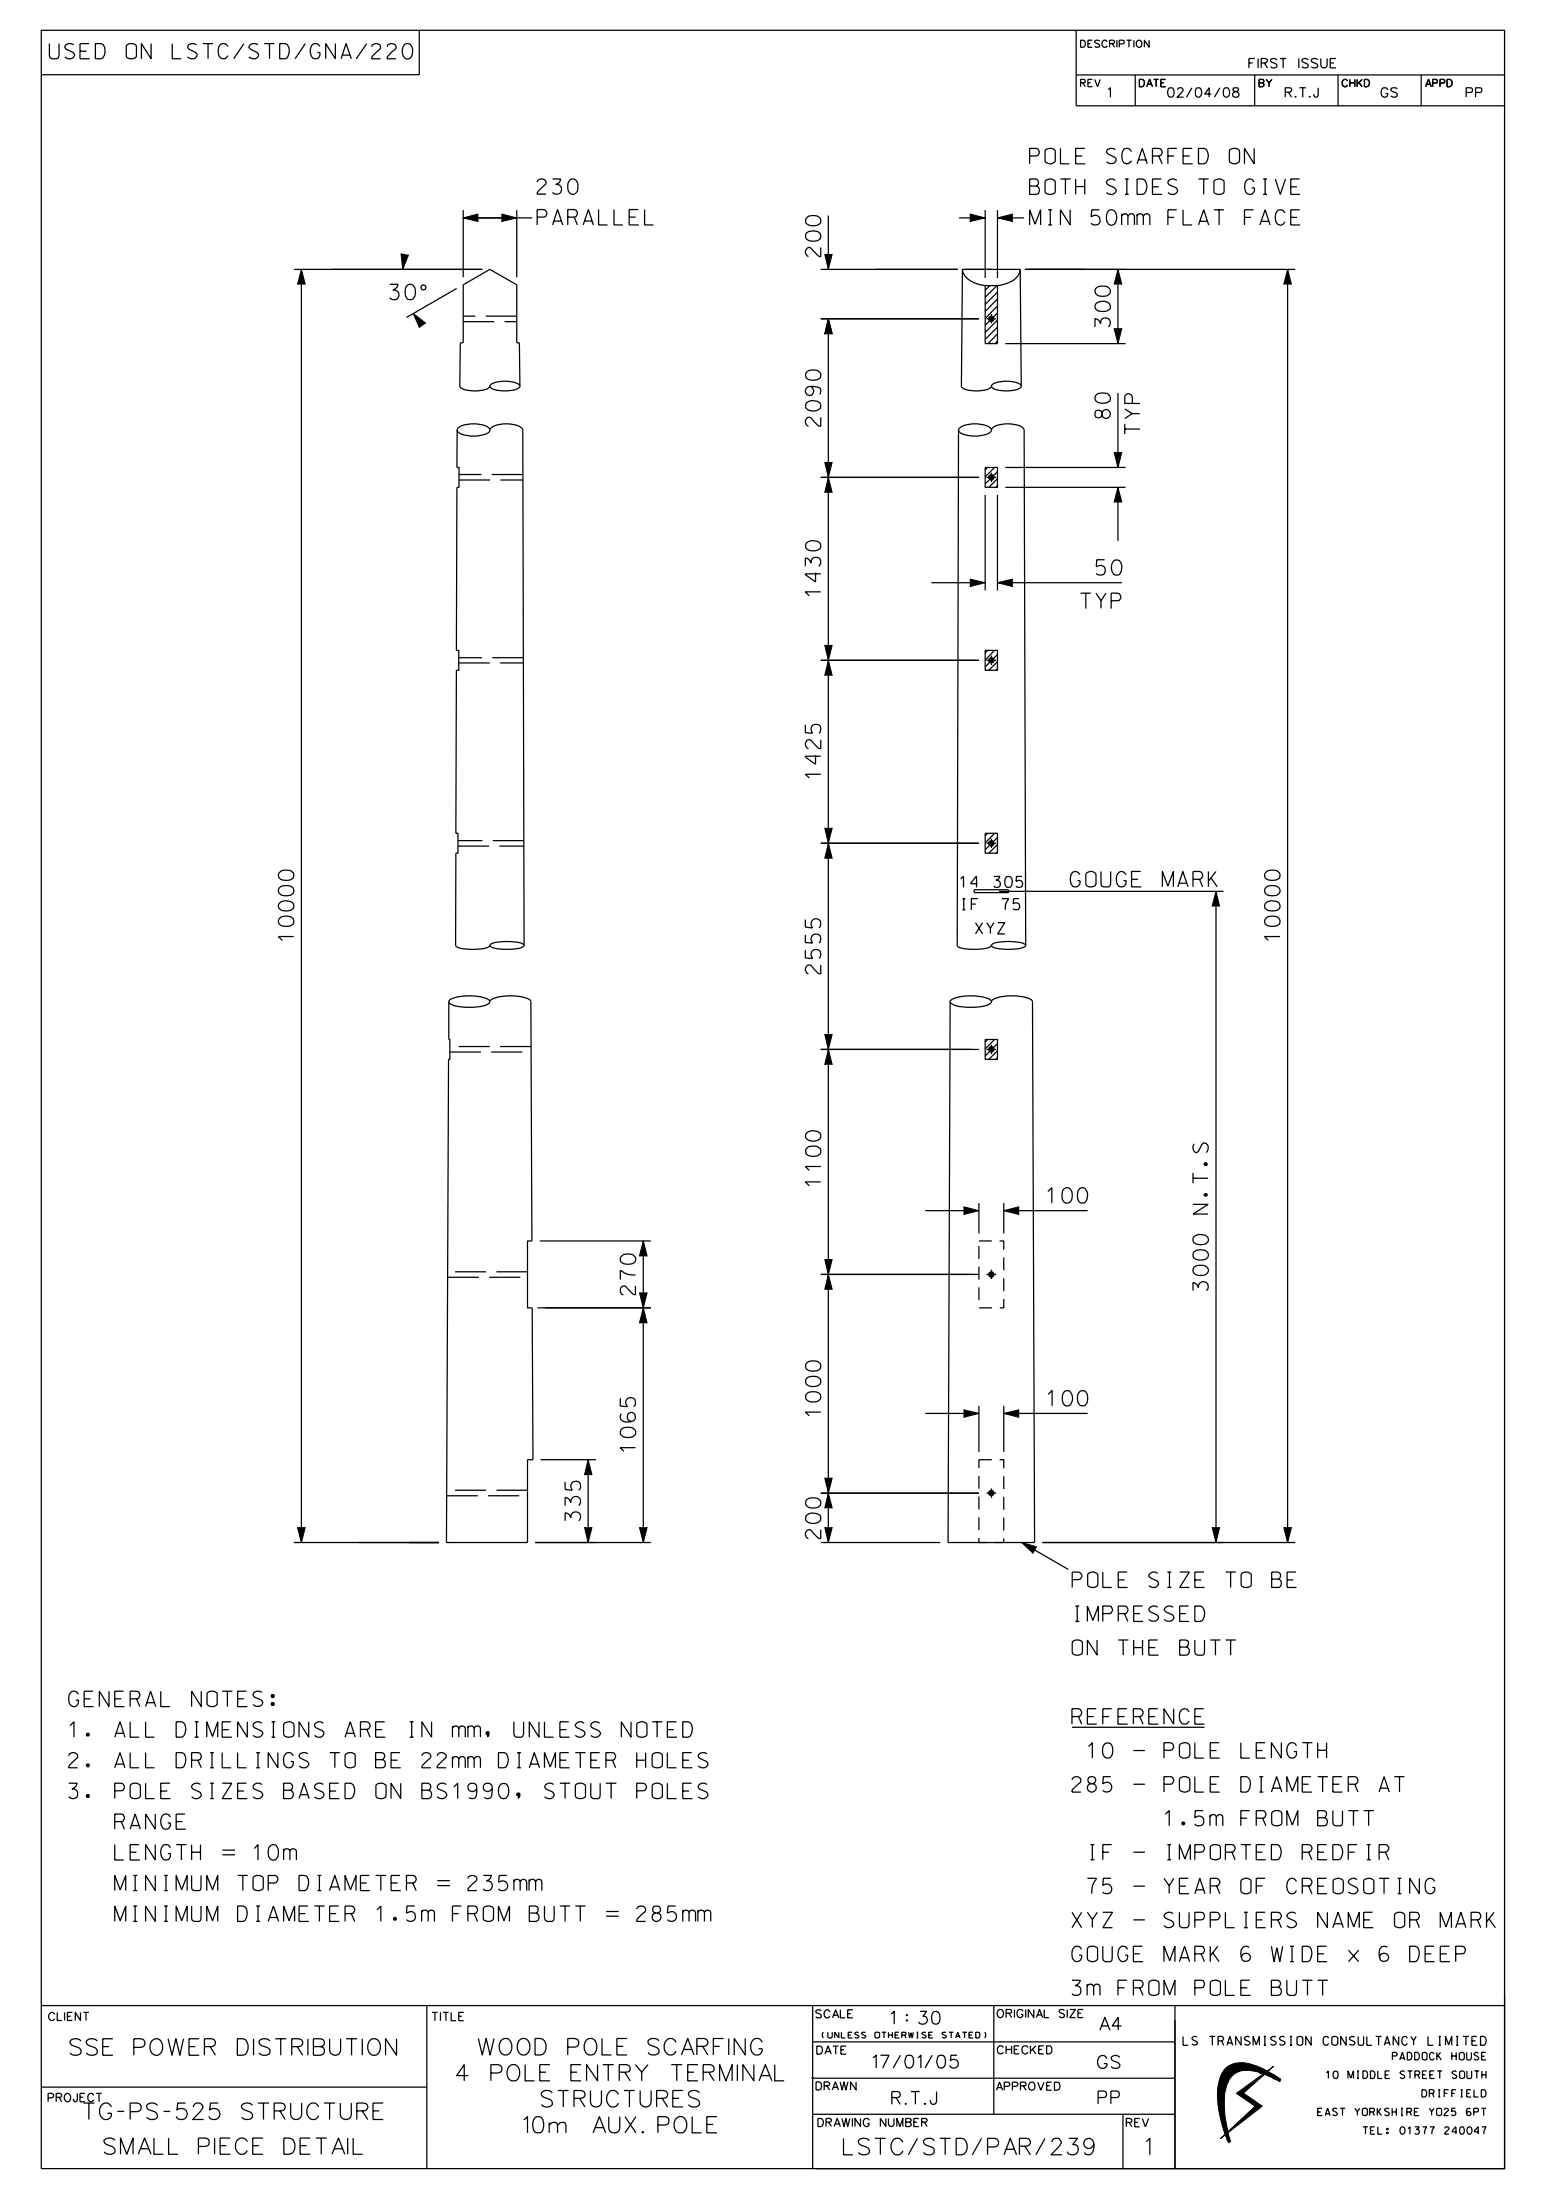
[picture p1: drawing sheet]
<svg xmlns="http://www.w3.org/2000/svg" width="210mm" height="297mm" viewBox="0 0 210 297" stroke-linecap="round" stroke-linejoin="round" font-family="sans-serif">
<g fill="none" stroke="#000" stroke-width=".17">
<path d="M5.6 4.1h197.5v288.7h-197.5zM56.6 4.1v6h-51M145.2 10.1h57.9M145.2 4.1v10.2h57.9M153.2 10.1v4.2M169.3 10.1v4.2M180.6 10.1v4.2M191.8 10.1v4.2M39.7 36.4h25.4M40.7 36.4v171.8M52.6 38.4h1.1a.95 .95 0 0 1-.7 .8 .68 .68 0 0 1 .8 .9 .68 .68 0 0 1-1.2 .1M55 38.5l.5-.1a.95 .95 0 0 1 .6 1.2l-.1 .4-.3 .4-.4 .1a.93 .93 0 0 1-.6-1.2l.1-.5z"/>
<path d="M61.6 38.9l-6.7 4M62.5 28.4v9M62.5 29.4h9.3M69.7 28.4v9M110.8 36.4h18.5M111.8 29.1v7.3M129.4 29.4h3.6M129.9 36.4a2.53 2.53 0 0 0 2.1 1.9l1 .3M129.9 36.4l-.1 15.7a1.83 1.83 0 0 0 1.6 .7l1.1-.1a1.56 1.56 0 0 0 1.3-.6M129.9 36.4h7.8M133 38.6v7.8h1.6v-7.8M133 28.4v9.1"/>
<path d="M133 38.6h1.6M133.6 38.6l-.6 .6M134.5 38.6l-1.5 1.5M134.6 39.4l-1.6 1.7M134.6 28.4v9.1M134.6 29.4h3.6M137.7 36.4a2.44 2.44 0 0 1-2.1 1.9l-1 .3M137.7 36.4l.1 15.7M138.3 36.4h36.5M150.9 36.4v10M173.8 36.4v171.8M61.7 58.1a1.04 1.04 0 0 0 1 .6 4.3 4.3 0 0 0 3.3-.4l.1-.2"/>
<path d="M61.7 58.1a1.85 1.85 0 0 1 1.8-.9l1.3 .1a1.58 1.58 0 0 1 1.3 .8M61.7 58.1v5h.2v2.7h-.2l-.1 22h.3v2.7h-.3l-.1 22h.3v2.7h-.3v12.4a2.41 2.41 0 0 0 1.9 .6l1.7-.1a1.23 1.23 0 0 0 1-.5M66.1 52.1a1.84 1.84 0 0 0 1.6 .7l1.6-.1a1.03 1.03 0 0 0 .9-.6M66.1 52.1a1.01 1.01 0 0 1 .9-.5 4.3 4.3 0 0 1 3.1 .4l.1 .1M66.1 52.1a1.83 1.83 0 0 1-1.6 .7l-1.2-.1a1.56 1.56 0 0 1-1.2-.6v-5.8h.4v-7.9l3.6-2 3.6 2v7.9h.4l.1 5.8M66.1 58.1a1.95 1.95 0 0 1 1.8-.9l1.3 .1a1.69 1.69 0 0 1 1.4 .8l.1 69.5M110.8 43h21.3M111.8 43v165.2M129.4 58.1a1.36 1.36 0 0 0 1.3 .7 4.1 4.1 0 0 0 3-.5l.1-.2M129.4 58.1a1.95 1.95 0 0 1 1.7-.9l1.3 .1a1.69 1.69 0 0 1 1.4 .8M129.4 58.1l-.2 69.5a2.4 2.4 0 0 0 1.8 .6l1.8-.1a1.29 1.29 0 0 0 1-.5M133.8 58.1a1.84 1.84 0 0 1 1.8-.9l1.3 .1a1.58 1.58 0 0 1 1.3 .8l.2 69.5"/>
<path d="M133.8 52.1a1.72 1.72 0 0 0 1.6 .7l1.2-.1a1.44 1.44 0 0 0 1.2-.6M133.8 52.1a1.83 1.83 0 0 1 1.6-.6l1.6 .1a.97 .97 0 0 1 .8 .5M134.6 40.4l-1.6 1.6M134.6 41.3l-1.6 1.7M134.6 42.3l-1.6 1.6M134.6 43.2l-1.6 1.7M134.6 44.2l-1.6 1.6M134.6 45.1l-1.3 1.3M134.6 46l-.3 .4M135.7 46.4h16.2M150.9 53.1v10M110.8 64.4h21.3"/>
<path d="M125.7 78.7h7.3M133 63.1h1.6v2.7h-1.6zM133 66.8v12.9M133.3 63.1l-.3 .4M134.2 63.1l-1.2 1.3M134.6 64.6l-1.1 1.2M134.6 63.7l-1.6 1.6M134.6 65.5l-.2 .3M134.6 66.8v12.9M134.6 78.7h16.8M135.7 65.8h16.2M135.7 63.1h16.2"/>
<path d="M150.9 65.8v7.2M110.8 89.1h21.3M133 87.8h1.6v2.7h-1.6zM133.3 87.8l-.3 .4M134.2 87.8l-1.2 1.3M134.6 89.3l-1.1 1.2M134.6 88.4l-1.6 1.6M134.6 90.3l-.2 .2M110.8 113.8h21.3M133 112.5h1.6v2.7h-1.6zM133.3 112.5l-.3 .4M134.2 112.5l-1.2 1.3"/>
<path d="M134.6 114l-1.1 1.2M134.6 113.1l-1.6 1.6M134.6 115l-.2 .2M60.6 135.2a1.64 1.64 0 0 0 1.5 .7 7.2 7.2 0 0 0 3.8-.4l.2-.3M60.6 135.2a1.81 1.81 0 0 1 1.5-.7 6.9 6.9 0 0 1 3.8 .4l.2 .3M60.6 135.2v5.1h.1v2.7h-.2l-.2 65.2h10.9v-11.1h.7l-.1-20.5h-.6v-9.1h.6l-.2-32.3a1.8 1.8 0 0 0-1.4-.7 7 7 0 0 0-3.9 .4l-.2 .3M66.1 127.6a2.41 2.41 0 0 0 1.9 .6l1.7-.1a1.23 1.23 0 0 0 1-.5M66.1 127.6a2.39 2.39 0 0 1 1.9-.5l1.7 .1a1.18 1.18 0 0 1 1 .4M128.2 135.2a1.7 1.7 0 0 0 1.6 .7 7.2 7.2 0 0 0 3.8-.4l.2-.3M128.2 135.2a1.88 1.88 0 0 1 1.6-.7 7 7 0 0 1 3.8 .4l.2 .3M128.2 135.2l-.2 73h11.6l-.3-73a1.88 1.88 0 0 0-1.5-.7 6.9 6.9 0 0 0-3.8 .4l-.2 .3M131.5 120.1h4.6v.4h-4.6z"/>
<path d="M133.8 127.6a2.4 2.4 0 0 0 1.9 .6l1.7-.1a1.29 1.29 0 0 0 1-.5M133.8 127.6a2.37 2.37 0 0 1 1.9-.5l1.7 .1a1.23 1.23 0 0 1 1 .4M134.8 120.3h30.3M164.1 120.3v87.9M110.8 141.7h21.3M133 140.3h1.6v2.7h-1.6zM133.3 140.3l-.3 .4M134.2 140.3l-1.2 1.3M134.6 141.8l-1.1 1.2M134.6 140.9l-1.6 1.7M134.6 142.8l-.2 .2M72.5 176.6h15.3"/>
<path d="M72.8 167.5h15M86.8 167.5v40.7M110.8 172h21.3M124.9 163.4h7.2M132.1 162.4v4.1M135.5 162.4v4.1M135.5 163.4h11.3M73 197.1h7.4M79.4 197.1v11.1M124.9 190.8h7.2M132.1 189.8v6.2M135.5 189.8v6.2"/>
<path d="M135.5 190.8h11.3M39.7 208.2h19.5M61.2 208.2h.1M72.2 208.2h15.6M110.8 201.6h21.3M110.8 208.2h16.1M137.9 208.2l6.3 3.7M140.7 208.2h34.1M144.7 233.2h17.9M5.6 270.8h197.5M57.6 270.8v22M109.7 275.7h48.9"/>
<path d="M109.7 270.8v22M134.1 270.8v14.6M158.6 270.8v22M203.1 269.4v23.4h-93M5.6 281.8h52M109.7 285.4h48.9M109.7 280.6h48.9M151.6 285.4v7.4"/>
<circle cx="57.1" cy="38.8" r=".35"/>
</g>
<g fill="#000" stroke="#000" stroke-width=".13">
<path d="M40.7 36.4l.5 2h-1.1zM54.1 34.2l1 .2-.7 2zM62.5 29.4l2.1-.5v1zM67.7 28.9l2 .5-2 .5zM111.3 34.3h1l-.5 2.1zM130.9 28.9l2.1 .5-2.1 .5zM134.6 29.4l2.1-.5v1zM150.9 36.4l.5 2h-1zM173.8 36.4l.5 2h-1.1zM55.8 42.3l1.7 1.3-.9 .7zM111.8 43l.5 2.1h-1zM150.4 44.3h1l-.5 2.1z"/>
<path d="M111.8 64.4l.5 2.1h-1zM111.3 62.4h1l-.5 2zM130.9 78.2l2.1 .5-2.1 .5zM134.6 78.7l2.1-.5v1zM150.9 65.8l.5 2h-1zM150.4 61h1l-.5 2.1zM111.8 89.1l.5 2.1h-1zM111.3 87.1h1l-.5 2zM111.8 113.8l.5 2.1h-1zM111.3 111.8h1l-.5 2zM111.3 139.6h1l-.5 2.1zM164.1 120.3l.5 2.1h-1z"/>
<path d="M111.8 141.7l.5 2.1h-1zM86.8 167.5l.5 2.1h-1zM86.8 176.6l.5 2h-1zM86.3 174.5h1l-.5 2.1zM111.8 172l.5 2.1h-1zM111.3 170h1l-.5 2zM130 162.9l2.1 .5-2.1 .6zM135.5 163.4l2-.5v1.1zM79.4 197.1l.5 2h-1zM111.3 199.5h1l-.5 2.1zM130 190.3l2.1 .5-2.1 .5zM135.5 190.8l2-.5v1z"/>
<path d="M40.1 206.2h1.1l-.5 2zM78.9 206.2h1l-.5 2zM86.3 206.2h1l-.5 2zM111.8 201.6l.5 2h-1zM111.3 206.2h1l-.5 2zM137.9 208.2l2 .6-.4 .9zM163.6 206.2h1l-.5 2zM173.2 206.2h1.1l-.5 2zM164.4 282l.8 .2zM165.2 282.2l.2 .1z"/>
<path d="M165.6 279a2.98 2.98 0 0 1 2.2-.5l.1 1a2.62 2.62 0 0 0-1.5 .7z" fill-rule="evenodd"/>
<path d="M167.8 278.5h.3v1h-.2z" fill-rule="evenodd"/>
<path d="M168.1 278.5l1.2 .3 .9 .4-.1 .6-1.3-.3h-.7z" fill-rule="evenodd"/>
<path d="M170.2 279.2l.3 .1-.1 .6-.3-.1z" fill-rule="evenodd"/>
<path d="M170 279.8h.2l-.1 .1z" fill-rule="evenodd"/>
<path d="M170.5 279.3l.5 .3-.5 .4-.1-.1z" fill-rule="evenodd"/>
<path d="M166.9 282.6l5-3.7-4.1 3.7 2.6 1.7-5.7 4.4 4.7-4.4z" fill-rule="evenodd"/>
<path d="M109.6 280.5h.1v.1h-.1z" fill-rule="evenodd"/>
<path d="M164.5 284.9h.8v.3l-.7 .1z" fill-rule="evenodd"/>
<path d="M164.4 282l.9 .3-.1 1 .1 1.6h-.8l-.2-1.5z" fill-rule="evenodd"/>
<path d="M164.6 285.3l.7-.1 .3 2.1-.5 .2z" fill-rule="evenodd"/>
<path d="M164.4 281.7l1.1 .2-.2 .4-.9-.3z" fill-rule="evenodd"/>
<path d="M165.2 287.8l.5-.2v.1l-.4 .4z" fill-rule="evenodd"/>
<path d="M165.1 287.5l.5-.2 .1 .3-.5 .2z" fill-rule="evenodd"/>
<path d="M165.3 288.2l.4-.3 .4 1.2-.3 .2z" fill-rule="evenodd"/>
<path d="M165.4 279.2l.8 1.2-.5 .7-.2 .8-1.1-.2a4.3 4.3 0 0 1 1-2.5z" fill-rule="evenodd"/>
<path d="M165.5 279.1l.1-.1 .8 1.2-.2 .2-.8-1.1z" fill-rule="evenodd"/>
<path d="M170.7 280l.4-.4 1 .6-.2 .4z" fill-rule="evenodd"/>
<path d="M172.1 280.2l.2 .1-.1 .4-.3-.1z" fill-rule="evenodd"/>
<path d="M171.9 280.5h.1v.1h-.1z" fill-rule="evenodd"/>
<path d="M172.3 280.3l.6 .4-.2 .3-.5-.3z" fill-rule="evenodd"/>
<circle cx="133.8" cy="43" r=".37"/>
<circle cx="133.8" cy="64.4" r=".37"/>
<circle cx="133.8" cy="89.1" r=".36"/>
<circle cx="133.8" cy="113.9" r=".37"/>
<circle cx="133.8" cy="141.7" r=".37"/>
<circle cx="133.8" cy="172.1" r=".37"/>
<circle cx="133.8" cy="201.6" r=".37"/>
</g>
<g fill="none" stroke="#000" stroke-width=".17" stroke-dasharray="4.2 1.4" stroke-linecap="butt">
<path d="M62.5 43.4h7.2M69.7 42.7h-7.2M133.1 43h1.3M133.8 42.4v1.3M61.9 64.8h8.7M70.6 64.1h-8.7M133.1 64.4h1.3M133.8 63.8v1.3M61.9 89.5h8.7M70.6 88.8h-8.7M133.1 89.1h1.3M133.8 88.5v1.3"/>
<path d="M61.8 114.2h8.9M70.7 113.5h-8.9M133.1 113.8h1.3M133.8 113.2v1.3M60.7 142h11M71.7 141.3h-11M133.1 141.7h1.3M133.8 141v1.3M60.4 172.4h10.8M71.2 171.7h-10.8M133.8 171.4v1.3M134.4 172h-1.3"/>
<path d="M60.3 201.9h10.9M71.2 201.2h-10.9M133.8 200.9v1.3M134.4 201.6h-1.3"/>
</g>
<path d="M132.1 167.5h3.4v9.1h-3.4v-9.1M132.1 197.1h3.4v11.1h-3.4v-11.1" fill="none" stroke="#000" stroke-width=".17" stroke-dasharray="1.7 1.1" stroke-linecap="butt"/>
<g font-size="2.2">
<text x="9.4" y="277.4">SSE POWER DISTRIBUTION</text>
<text x="61.6" y="280.9">4 POLE ENTRY TERMINAL</text>
<text x="64.6" y="277.4">WOOD POLE SCARFING</text>
<text x="11.2" y="286.1">TG-PS-525 STRUCTURE</text>
<text x="70.7" y="288">10m AUX. POLE</text>
<text x="73.1" y="284.4">STRUCTURES</text>
<text x="14.1" y="290.8">SMALL PIECE DETAIL</text>
<text x="113.9" y="290.9">LSTC/STD/PAR/239</text>
<text x="154.7" y="290.9">1</text>
</g>
<g font-size="2.1">
<text x="6.7" y="7.9">USED ON LSTC/STD/GNA/220</text>
<text x="139" y="22.1">POLE SCARFED ON</text>
<text x="72.5" y="26.2">230</text>
<text x="139" y="26.2">BOTH SIDES TO GIVE</text>
<text x="72.5" y="30.4">PARALLEL</text>
<text x="110.8" y="34.6" transform="rotate(-90 110.8 34.6)">200</text>
<text x="139" y="30.4">MIN 50mm FLAT FACE</text>
<text x="149.8" y="44.1" transform="rotate(-90 149.8 44.1)">300</text>
<text x="110.8" y="57.5" transform="rotate(-90 110.8 57.5)">2090</text>
<text x="149.8" y="56.5" transform="rotate(-90 149.8 56.5)">80</text>
<text x="153.9" y="58.6" transform="rotate(-90 153.9 58.6)">TYP</text>
<text x="148" y="77.6">50</text>
<text x="110.8" y="80.6" transform="rotate(-90 110.8 80.6)">1430</text>
<text x="145.8" y="82.2">TYP</text>
<text x="110.8" y="105.2" transform="rotate(-90 110.8 105.2)">1425</text>
<text x="144.4" y="119.7">GOUGE MARK</text>
<text x="39.6" y="127.1" transform="rotate(-90 39.6 127.1)">10000</text>
<text x="110.8" y="131.5" transform="rotate(-90 110.8 131.5)">2555</text>
<text x="172.7" y="127.1" transform="rotate(-90 172.7 127.1)">10000</text>
<text x="110.8" y="160.2" transform="rotate(-90 110.8 160.2)">1100</text>
<text x="141.3" y="162.4">100</text>
<text x="163.1" y="163.9" transform="rotate(-90 163.1 163.9)">N.T.S</text>
<text x="85.8" y="174.8" transform="rotate(-90 85.8 174.8)">270</text>
<text x="163.1" y="174.3" transform="rotate(-90 163.1 174.3)">3000</text>
<text x="110.8" y="191.3" transform="rotate(-90 110.8 191.3)">1000</text>
<text x="141.3" y="189.8">100</text>
<text x="85.8" y="196.1" transform="rotate(-90 85.8 196.1)">1065</text>
<text x="78.4" y="205.3" transform="rotate(-90 78.4 205.3)">335</text>
<text x="110.8" y="207.7" transform="rotate(-90 110.8 207.7)">200</text>
<text x="144.7" y="214.3">POLE SIZE TO BE</text>
<text x="144.7" y="218.9">IMPRESSED</text>
<text x="144.7" y="223.5">ON THE BUTT</text>
<text x="9.3" y="230.4">GENERAL NOTES:</text>
<text x="144.7" y="232.8">REFERENCE</text>
<text x="9.3" y="238.7">2. ALL DRILLINGS TO BE 22mm DIAMETER HOLES</text>
<text x="9.3" y="234.5">1. ALL DIMENSIONS ARE IN mm, UNLESS NOTED</text>
<text x="145.7" y="237.3">10 - POLE LENGTH</text>
<text x="9.3" y="242.8">3. POLE SIZES BASED ON BS1990, STOUT POLES</text>
<text x="144.7" y="241.9">285 - POLE DIAMETER AT</text>
<text x="12.2" y="247">RANGE</text>
<text x="12.3" y="251.1">LENGTH = 10m</text>
<text x="145.7" y="251.1">IF - IMPORTED REDFIR</text>
<text x="151.2" y="246.5">1.5m FROM BUTT</text>
<text x="12.1" y="255.2">MINIMUM TOP DIAMETER = 235mm</text>
<text x="145.6" y="255.7">75 - YEAR OF CREOSOTING</text>
<text x="12.1" y="259.4">MINIMUM DIAMETER 1.5m FROM BUTT = 285mm</text>
<text x="144.7" y="260.2">XYZ - SUPPLIERS NAME OR MARK</text>
<text x="144.7" y="269.4">3m FROM POLE BUTT</text>
<text x="144.7" y="264.8">GOUGE MARK 6 WIDE x 6 DEEP</text>
</g>
<g font-size="1.7">
<text x="120.3" y="273.3">1 : 30</text>
<text x="148.4" y="274.1">A4</text>
<text x="117.8" y="279.2">17/01/05</text>
<text x="148.1" y="279.2">GS</text>
<text x="120.4" y="284.1">R.T.J</text>
<text x="148.2" y="284">PP</text>
</g>
<g font-size="1.5">
<text x="129.5" y="119.8">14</text>
<text x="134.1" y="119.8">305</text>
<text x="129.6" y="122.8">IF</text>
<text x="135.2" y="122.8">75</text>
<text x="131.7" y="126.1">XYZ</text>
</g>
<g font-size="1.3">
<text x="168.6" y="9.2">FIRST ISSUE</text>
<text x="149.6" y="13.1">1</text>
<text x="157.6" y="13.1">02/04/08</text>
<text x="173.5" y="13.1">R.T.J</text>
<text x="186.4" y="13.1">GS</text>
<text x="197.9" y="13.1">PP</text>
</g>
<text font-size="1.2" x="159.7" y="276.1">LS TRANSMISSION CONSULTANCY LIMITED</text>
<g font-size="1.1">
<text x="6.6" y="272.8">CLIENT</text>
<text x="58.3" y="272.8">TITLE</text>
<text x="110.1" y="272.4">SCALE</text>
<text x="134.6" y="272.4">ORIGINAL SIZE</text>
<text x="110.2" y="277.3">DATE</text>
<text x="134.6" y="277.3">CHECKED</text>
<text x="6.5" y="283.7">PROJECT</text>
<text x="110.1" y="282.2">DRAWN</text>
<text x="110.4" y="287.1">DRAWING NUMBER</text>
<text x="134.5" y="282.2">APPROVED</text>
<text x="152" y="287.1">REV</text>
</g>
<g font-size="1">
<text x="145.8" y="11.7">REV</text>
<text x="145.8" y="6.4">DESCRIPTION</text>
<text x="153.8" y="11.7">DATE</text>
<text x="169.9" y="11.7">BY</text>
<text x="181.2" y="11.7">CHKD</text>
<text x="192.4" y="11.7">APPD</text>
<text x="178.9" y="280.6">10 MIDDLE STREET SOUTH</text>
<text x="187.9" y="278.1">PADDOCK HOUSE</text>
<text x="177.8" y="285.6">EAST YORKSHIRE YO25 6PT</text>
<text x="191.9" y="283.1">DRIFFIELD</text>
<text x="183.9" y="288.1">TEL: 01377 240047</text>
</g>
<text font-size=".8" x="110.8" y="275.1">(UNLESS OTHERWISE STATED)</text>
</svg>
